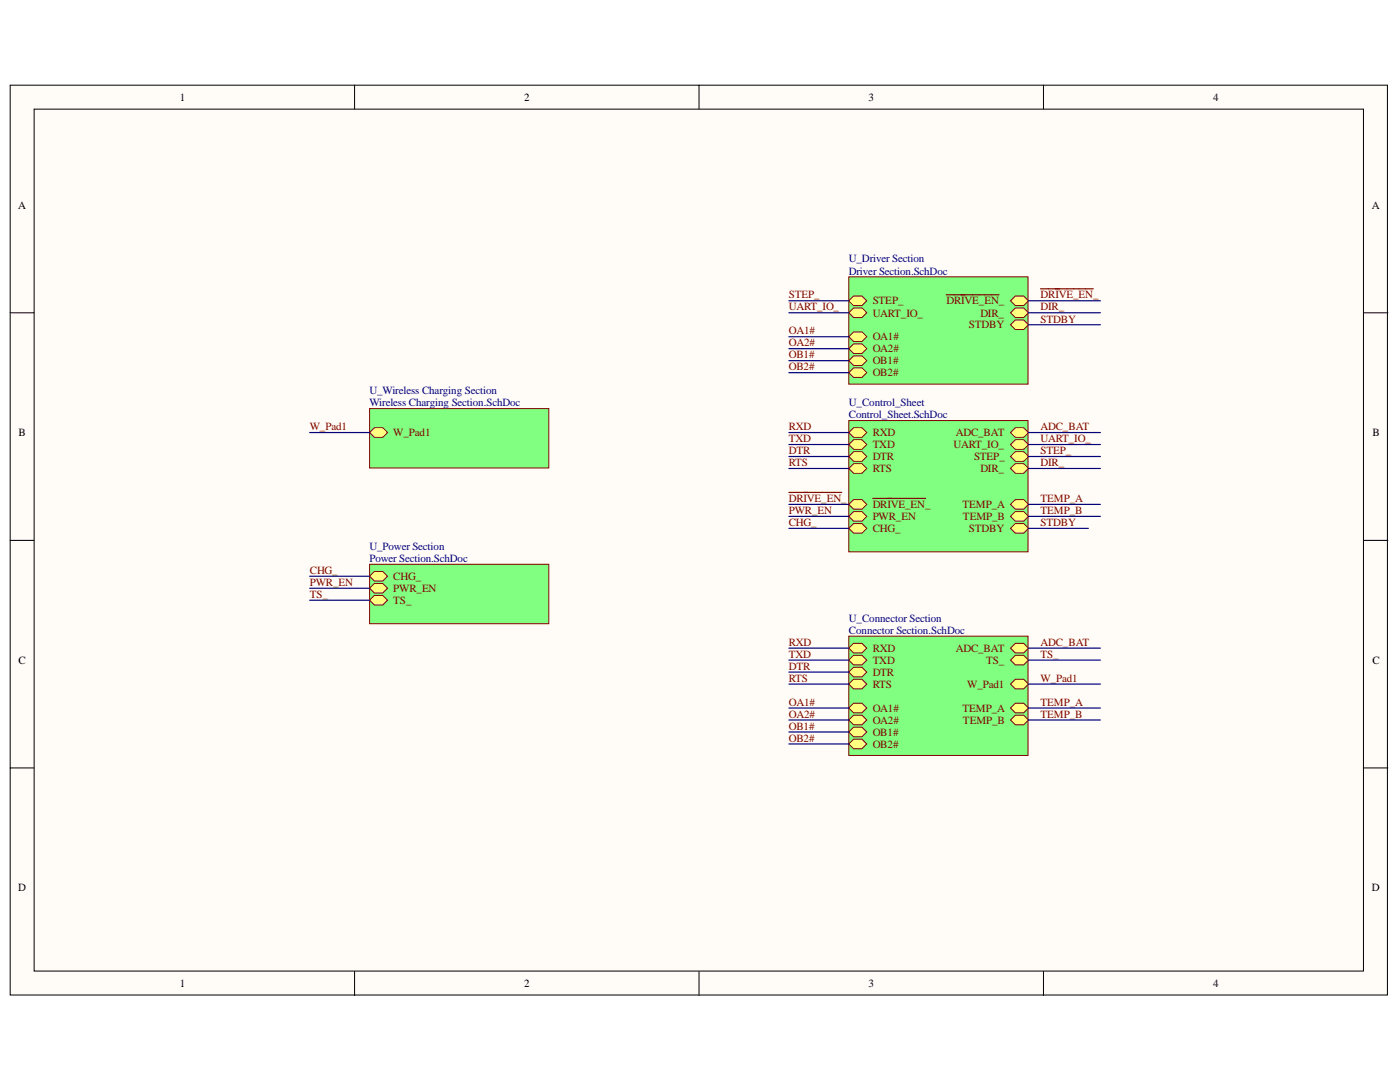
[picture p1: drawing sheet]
<svg xmlns="http://www.w3.org/2000/svg" width="279mm" height="216mm" viewBox="0 0 279 216" stroke-linecap="round" stroke-linejoin="round" font-family="sans-serif">
<g fill="#fffcf8" stroke="#000" stroke-width=".2">
<path d="M2 17h274.9v181.5h-274.9z"/>
<path d="M6.8 21.8h265.3v172h-265.3z"/>
</g>
<path d="M70.8 17v4.8M139.5 17v4.8M208.2 17v4.8M2 62.4h4.8M272.2 62.4h4.8M2 107.8h4.8M272.2 107.8h4.8M2 153.2h4.8M272.2 153.2h4.8M70.8 193.9v4.7M139.5 193.9v4.7M208.2 193.9v4.7" fill="none" stroke="#000" stroke-width=".2"/>
<path d="M73.8 112.6h35.7v11.9h-35.7z" fill="#80ff80" stroke="#800000" stroke-width=".2"/>
<path d="M73.8 117.4l.9-1h1.7l.9 1-.9 .9h-1.7z" fill-rule="evenodd" fill="#ffff80"/>
<path d="M73.8 117.4l.9-1h1.7l.9 1-.9 .9h-1.7z" fill="none" stroke="#800000" stroke-width=".2"/>
<path d="M73.8 119.8l.9-1h1.7l.9 1-.9 .9h-1.7z" fill-rule="evenodd" fill="#ffff80"/>
<path d="M73.8 119.8l.9-1h1.7l.9 1-.9 .9h-1.7z" fill="none" stroke="#800000" stroke-width=".2"/>
<path d="M73.8 115l.9-1h1.7l.9 1-.9 .9h-1.7z" fill-rule="evenodd" fill="#ffff80"/>
<path d="M73.8 115l.9-1h1.7l.9 1-.9 .9h-1.7z" fill="none" stroke="#800000" stroke-width=".2"/>
<path d="M73.8 81.5h35.7v11.9h-35.7z" fill="#80ff80" stroke="#800000" stroke-width=".2"/>
<path d="M73.8 86.3l.9-.9h1.7l.9 .9-.9 1h-1.7z" fill-rule="evenodd" fill="#ffff80"/>
<path d="M73.8 86.3l.9-.9h1.7l.9 .9-.9 1h-1.7z" fill="none" stroke="#800000" stroke-width=".2"/>
<path d="M169.4 126.9h35.8v23.8h-35.8z" fill="#80ff80" stroke="#800000" stroke-width=".2"/>
<path d="M169.4 129.3l1-.9h1.6l1 .9-1 1h-1.6z" fill-rule="evenodd" fill="#ffff80"/>
<path d="M169.4 129.3l1-.9h1.6l1 .9-1 1h-1.6z" fill="none" stroke="#800000" stroke-width=".2"/>
<path d="M169.4 131.7l1-.9h1.6l1 .9-1 1h-1.6z" fill-rule="evenodd" fill="#ffff80"/>
<path d="M169.4 131.7l1-.9h1.6l1 .9-1 1h-1.6z" fill="none" stroke="#800000" stroke-width=".2"/>
<path d="M169.4 134.1l1-.9h1.6l1 .9-1 1h-1.6z" fill-rule="evenodd" fill="#ffff80"/>
<path d="M169.4 134.1l1-.9h1.6l1 .9-1 1h-1.6z" fill="none" stroke="#800000" stroke-width=".2"/>
<path d="M169.4 136.5l1-1h1.6l1 1-1 1h-1.6z" fill-rule="evenodd" fill="#ffff80"/>
<path d="M169.4 136.5l1-1h1.6l1 1-1 1h-1.6z" fill="none" stroke="#800000" stroke-width=".2"/>
<path d="M201.7 129.3l.9-.9h1.7l1 .9-1 1h-1.7z" fill-rule="evenodd" fill="#ffff80"/>
<path d="M201.7 129.3l.9-.9h1.7l1 .9-1 1h-1.7z" fill="none" stroke="#800000" stroke-width=".2"/>
<path d="M201.7 131.7l.9-.9h1.7l1 .9-1 1h-1.7z" fill-rule="evenodd" fill="#ffff80"/>
<path d="M201.7 131.7l.9-.9h1.7l1 .9-1 1h-1.7z" fill="none" stroke="#800000" stroke-width=".2"/>
<path d="M201.7 136.5l.9-1h1.7l1 1-1 1h-1.7z" fill-rule="evenodd" fill="#ffff80"/>
<path d="M201.7 136.5l.9-1h1.7l1 1-1 1h-1.7z" fill="none" stroke="#800000" stroke-width=".2"/>
<path d="M201.7 141.3l.9-1h1.7l1 1-1 .9h-1.7z" fill-rule="evenodd" fill="#ffff80"/>
<path d="M201.7 141.3l.9-1h1.7l1 1-1 .9h-1.7z" fill="none" stroke="#800000" stroke-width=".2"/>
<path d="M201.7 143.7l.9-1h1.7l1 1-1 .9h-1.7z" fill-rule="evenodd" fill="#ffff80"/>
<path d="M201.7 143.7l.9-1h1.7l1 1-1 .9h-1.7z" fill="none" stroke="#800000" stroke-width=".2"/>
<path d="M169.4 143.7l1-1h1.6l1 1-1 .9h-1.6z" fill-rule="evenodd" fill="#ffff80"/>
<path d="M169.4 143.7l1-1h1.6l1 1-1 .9h-1.6z" fill="none" stroke="#800000" stroke-width=".2"/>
<path d="M169.4 146.1l1-1h1.6l1 1-1 .9h-1.6z" fill-rule="evenodd" fill="#ffff80"/>
<path d="M169.4 146.1l1-1h1.6l1 1-1 .9h-1.6z" fill="none" stroke="#800000" stroke-width=".2"/>
<path d="M169.4 148.4l1-.9h1.6l1 .9-1 1h-1.6z" fill-rule="evenodd" fill="#ffff80"/>
<path d="M169.4 148.4l1-.9h1.6l1 .9-1 1h-1.6z" fill="none" stroke="#800000" stroke-width=".2"/>
<path d="M169.4 141.3l1-1h1.6l1 1-1 .9h-1.6z" fill-rule="evenodd" fill="#ffff80"/>
<path d="M169.4 141.3l1-1h1.6l1 1-1 .9h-1.6z" fill="none" stroke="#800000" stroke-width=".2"/>
<path d="M169.4 55.2h35.8v21.5h-35.8z" fill="#80ff80" stroke="#800000" stroke-width=".2"/>
<path d="M169.4 60l1-.9h1.6l1 .9-1 1h-1.6z" fill-rule="evenodd" fill="#ffff80"/>
<path d="M169.4 60l1-.9h1.6l1 .9-1 1h-1.6z" fill="none" stroke="#800000" stroke-width=".2"/>
<path d="M201.7 62.4l.9-.9h1.7l1 .9-1 1h-1.7z" fill-rule="evenodd" fill="#ffff80"/>
<path d="M201.7 62.4l.9-.9h1.7l1 .9-1 1h-1.7z" fill="none" stroke="#800000" stroke-width=".2"/>
<path d="M169.4 62.4l1-.9h1.6l1 .9-1 1h-1.6z" fill-rule="evenodd" fill="#ffff80"/>
<path d="M169.4 62.4l1-.9h1.6l1 .9-1 1h-1.6z" fill="none" stroke="#800000" stroke-width=".2"/>
<path d="M201.7 60l.9-.9h1.7l1 .9-1 1h-1.7z" fill-rule="evenodd" fill="#ffff80"/>
<path d="M201.7 60l.9-.9h1.7l1 .9-1 1h-1.7z" fill="none" stroke="#800000" stroke-width=".2"/>
<path d="M188.8 58.8h10.6" fill="none" stroke="#800000" stroke-width=".24"/>
<path d="M201.7 64.8l.9-1h1.7l1 1-1 1h-1.7z" fill-rule="evenodd" fill="#ffff80"/>
<path d="M201.7 64.8l.9-1h1.7l1 1-1 1h-1.7z" fill="none" stroke="#800000" stroke-width=".2"/>
<path d="M169.4 72l1-1h1.6l1 1-1 .9h-1.6z" fill-rule="evenodd" fill="#ffff80"/>
<path d="M169.4 72l1-1h1.6l1 1-1 .9h-1.6z" fill="none" stroke="#800000" stroke-width=".2"/>
<path d="M169.4 74.4l1-1h1.6l1 1-1 .9h-1.6z" fill-rule="evenodd" fill="#ffff80"/>
<path d="M169.4 74.4l1-1h1.6l1 1-1 .9h-1.6z" fill="none" stroke="#800000" stroke-width=".2"/>
<path d="M169.4 69.6l1-1h1.6l1 1-1 .9h-1.6z" fill-rule="evenodd" fill="#ffff80"/>
<path d="M169.4 69.6l1-1h1.6l1 1-1 .9h-1.6z" fill="none" stroke="#800000" stroke-width=".2"/>
<path d="M169.4 67.2l1-1h1.6l1 1-1 .9h-1.6z" fill-rule="evenodd" fill="#ffff80"/>
<path d="M169.4 67.2l1-1h1.6l1 1-1 .9h-1.6z" fill="none" stroke="#800000" stroke-width=".2"/>
<path d="M207.6 57.6h10.6" fill="none" stroke="#800000" stroke-width=".24"/>
<path d="M169.4 83.9h35.8v26.2h-35.8z" fill="#80ff80" stroke="#800000" stroke-width=".2"/>
<path d="M169.4 86.3l1-.9h1.6l1 .9-1 1h-1.6z" fill-rule="evenodd" fill="#ffff80"/>
<path d="M169.4 86.3l1-.9h1.6l1 .9-1 1h-1.6z" fill="none" stroke="#800000" stroke-width=".2"/>
<path d="M169.4 88.7l1-1h1.6l1 1-1 1h-1.6z" fill-rule="evenodd" fill="#ffff80"/>
<path d="M169.4 88.7l1-1h1.6l1 1-1 1h-1.6z" fill="none" stroke="#800000" stroke-width=".2"/>
<path d="M169.4 91.1l1-1h1.6l1 1-1 .9h-1.6z" fill-rule="evenodd" fill="#ffff80"/>
<path d="M169.4 91.1l1-1h1.6l1 1-1 .9h-1.6z" fill="none" stroke="#800000" stroke-width=".2"/>
<path d="M169.4 93.5l1-1h1.6l1 1-1 .9h-1.6z" fill-rule="evenodd" fill="#ffff80"/>
<path d="M169.4 93.5l1-1h1.6l1 1-1 .9h-1.6z" fill="none" stroke="#800000" stroke-width=".2"/>
<path d="M201.7 86.3l.9-.9h1.7l1 .9-1 1h-1.7z" fill-rule="evenodd" fill="#ffff80"/>
<path d="M201.7 86.3l.9-.9h1.7l1 .9-1 1h-1.7z" fill="none" stroke="#800000" stroke-width=".2"/>
<path d="M201.7 88.7l.9-1h1.7l1 1-1 1h-1.7z" fill-rule="evenodd" fill="#ffff80"/>
<path d="M201.7 88.7l.9-1h1.7l1 1-1 1h-1.7z" fill="none" stroke="#800000" stroke-width=".2"/>
<path d="M201.7 91.1l.9-1h1.7l1 1-1 .9h-1.7z" fill-rule="evenodd" fill="#ffff80"/>
<path d="M201.7 91.1l.9-1h1.7l1 1-1 .9h-1.7z" fill="none" stroke="#800000" stroke-width=".2"/>
<path d="M201.7 93.5l.9-1h1.7l1 1-1 .9h-1.7z" fill-rule="evenodd" fill="#ffff80"/>
<path d="M201.7 93.5l.9-1h1.7l1 1-1 .9h-1.7z" fill="none" stroke="#800000" stroke-width=".2"/>
<path d="M169.4 100.6l1-.9h1.6l1 .9-1 1h-1.6z" fill-rule="evenodd" fill="#ffff80"/>
<path d="M169.4 100.6l1-.9h1.6l1 .9-1 1h-1.6z" fill="none" stroke="#800000" stroke-width=".2"/>
<path d="M174.2 99.5h10.5" fill="none" stroke="#800000" stroke-width=".24"/>
<path d="M169.4 103l1-.9h1.6l1 .9-1 1h-1.6z" fill-rule="evenodd" fill="#ffff80"/>
<path d="M169.4 103l1-.9h1.6l1 .9-1 1h-1.6z" fill="none" stroke="#800000" stroke-width=".2"/>
<path d="M169.4 105.4l1-.9h1.6l1 .9-1 1h-1.6z" fill-rule="evenodd" fill="#ffff80"/>
<path d="M169.4 105.4l1-.9h1.6l1 .9-1 1h-1.6z" fill="none" stroke="#800000" stroke-width=".2"/>
<path d="M201.7 100.6l.9-.9h1.7l1 .9-1 1h-1.7z" fill-rule="evenodd" fill="#ffff80"/>
<path d="M201.7 100.6l.9-.9h1.7l1 .9-1 1h-1.7z" fill="none" stroke="#800000" stroke-width=".2"/>
<path d="M201.7 103l.9-.9h1.7l1 .9-1 1h-1.7z" fill-rule="evenodd" fill="#ffff80"/>
<path d="M201.7 103l.9-.9h1.7l1 .9-1 1h-1.7z" fill="none" stroke="#800000" stroke-width=".2"/>
<path d="M201.7 105.4l.9-.9h1.7l1 .9-1 1h-1.7z" fill-rule="evenodd" fill="#ffff80"/>
<path d="M201.7 105.4l.9-.9h1.7l1 .9-1 1h-1.7z" fill="none" stroke="#800000" stroke-width=".2"/>
<path d="M157.4 98.3h10.6" fill="none" stroke="#800000" stroke-width=".24"/>
<g fill="none" stroke="#000080" stroke-width=".24">
<path d="M157.4 60h12M157.4 74.4h12M157.4 72h12M157.4 69.6h12M157.4 67.2h12M157.4 62.4h12M205.3 60h14.3M205.3 62.4h14.3M205.3 64.8h14.3M61.8 86.3h12M157.4 86.3h12M157.4 93.5h12"/>
<path d="M157.4 91.1h12M157.4 88.7h12M205.3 86.3h14.3M205.3 93.5h14.3M205.3 91.1h14.3M205.3 88.7h14.3M61.8 119.8h12M61.8 117.4h12M61.8 115h12M157.4 105.4h12M157.4 103h12M157.4 100.6h12"/>
<path d="M205.3 105.4h11.9M205.3 103h14.3M205.3 100.6h14.3M157.4 136.5h12M157.4 134.1h12M157.4 131.7h12M157.4 129.3h12M205.3 136.5h14.3M205.3 131.7h14.3M205.3 129.3h14.3M157.4 148.4h12M157.4 146.1h12"/>
<path d="M157.4 143.7h12M157.4 141.3h12M205.3 143.7h14.3M205.3 141.3h14.3"/>
</g>
<g font-size="2.2">
<text x="35.9" y="20.1">1</text>
<text x="104.6" y="20.1">2</text>
<text x="173.3" y="20.1">3</text>
<text x="242.1" y="20.1">4</text>
<text x="3.6" y="41.6">A</text>
<text x="273.8" y="41.6">A</text>
<text x="3.7" y="87">B</text>
<text x="273.9" y="87">B</text>
<text x="3.7" y="132.4">C</text>
<text x="273.9" y="132.4">C</text>
<text x="3.6" y="177.8">D</text>
<text x="273.8" y="177.8">D</text>
<text x="35.9" y="196.9">1</text>
<text x="104.6" y="196.9">2</text>
<text x="173.3" y="196.9">3</text>
<text x="242.1" y="196.9">4</text>
</g>
<g font-size="2.2" fill="#000080">
<text x="169.4" y="52.4">U_Driver Section</text>
<text x="169.4" y="54.8">Driver Section.SchDoc</text>
<text x="73.8" y="78.6">U_Wireless Charging Section</text>
<text x="73.8" y="81.1">Wireless Charging Section.SchDoc</text>
<text x="169.4" y="81.1">U_Control_Sheet</text>
<text x="169.4" y="83.5">Control_Sheet.SchDoc</text>
<text x="73.8" y="109.8">U_Power Section</text>
<text x="73.8" y="112.1">Power Section.SchDoc</text>
<text x="169.4" y="124.1">U_Connector Section</text>
<text x="169.4" y="126.5">Connector Section.SchDoc</text>
</g>
<g font-size="2.2" fill="#800000">
<text x="157.4" y="59.5">STEP_</text>
<text x="207.7" y="59.5">DRIVE_EN_</text>
<text x="157.4" y="61.9">UART_IO_</text>
<text x="174.2" y="60.7">STEP_</text>
<text x="174.2" y="63.2">UART_IO_</text>
<text x="188.9" y="60.7">DRIVE_EN_</text>
<text x="193.4" y="65.5">STDBY</text>
<text x="195.7" y="63.2">DIR_</text>
<text x="207.7" y="61.9">DIR_</text>
<text x="207.7" y="64.4">STDBY</text>
<text x="157.4" y="66.7">OA1#</text>
<text x="157.4" y="69.1">OA2#</text>
<text x="157.4" y="71.5">OB1#</text>
<text x="174.2" y="70.3">OA2#</text>
<text x="174.2" y="67.9">OA1#</text>
<text x="157.4" y="73.9">OB2#</text>
<text x="174.2" y="72.7">OB1#</text>
<text x="174.2" y="75.1">OB2#</text>
<text x="61.8" y="85.8">W_Pad1</text>
<text x="78.5" y="87">W_Pad1</text>
<text x="157.4" y="85.8">RXD</text>
<text x="157.4" y="88.2">TXD</text>
<text x="174.2" y="87">RXD</text>
<text x="174.2" y="89.4">TXD</text>
<text x="190.3" y="89.4">UART_IO_</text>
<text x="190.7" y="87">ADC_BAT</text>
<text x="207.7" y="88.2">UART_IO_</text>
<text x="207.7" y="85.8">ADC_BAT</text>
<text x="157.4" y="90.7">DTR</text>
<text x="157.4" y="93">RTS</text>
<text x="174.2" y="91.8">DTR</text>
<text x="174.2" y="94.2">RTS</text>
<text x="194.4" y="91.8">STEP_</text>
<text x="195.7" y="94.2">DIR_</text>
<text x="207.7" y="90.7">STEP_</text>
<text x="207.7" y="93">DIR_</text>
<text x="157.4" y="100.2">DRIVE_EN_</text>
<text x="174.2" y="101.4">DRIVE_EN_</text>
<text x="192.1" y="101.4">TEMP_A</text>
<text x="207.7" y="100.2">TEMP_A</text>
<text x="157.4" y="104.9">CHG_</text>
<text x="157.4" y="102.6">PWR_EN</text>
<text x="174.2" y="103.8">PWR_EN</text>
<text x="174.2" y="106.1">CHG_</text>
<text x="192.2" y="103.8">TEMP_B</text>
<text x="193.4" y="106.1">STDBY</text>
<text x="207.7" y="104.9">STDBY</text>
<text x="207.7" y="102.6">TEMP_B</text>
<text x="61.8" y="119.3">TS_</text>
<text x="61.8" y="116.9">PWR_EN</text>
<text x="61.8" y="114.5">CHG_</text>
<text x="78.5" y="118.1">PWR_EN</text>
<text x="78.5" y="115.7">CHG_</text>
<text x="78.5" y="120.5">TS_</text>
<text x="157.4" y="128.9">RXD</text>
<text x="157.4" y="131.2">TXD</text>
<text x="174.2" y="130.1">RXD</text>
<text x="190.7" y="130.1">ADC_BAT</text>
<text x="207.7" y="131.2">TS_</text>
<text x="207.7" y="128.9">ADC_BAT</text>
<text x="157.4" y="133.6">DTR</text>
<text x="157.4" y="136.1">RTS</text>
<text x="174.2" y="132.4">TXD</text>
<text x="174.2" y="134.8">DTR</text>
<text x="174.2" y="137.2">RTS</text>
<text x="193" y="137.2">W_Pad1</text>
<text x="196.8" y="132.4">TS_</text>
<text x="207.7" y="136.1">W_Pad1</text>
<text x="157.4" y="140.8">OA1#</text>
<text x="157.4" y="143.2">OA2#</text>
<text x="174.2" y="142">OA1#</text>
<text x="192.1" y="142">TEMP_A</text>
<text x="207.7" y="140.8">TEMP_A</text>
<text x="207.7" y="143.2">TEMP_B</text>
<text x="157.4" y="145.6">OB1#</text>
<text x="157.4" y="148">OB2#</text>
<text x="174.2" y="144.4">OA2#</text>
<text x="174.2" y="146.8">OB1#</text>
<text x="174.2" y="149.2">OB2#</text>
<text x="192.2" y="144.4">TEMP_B</text>
</g>
</svg>
